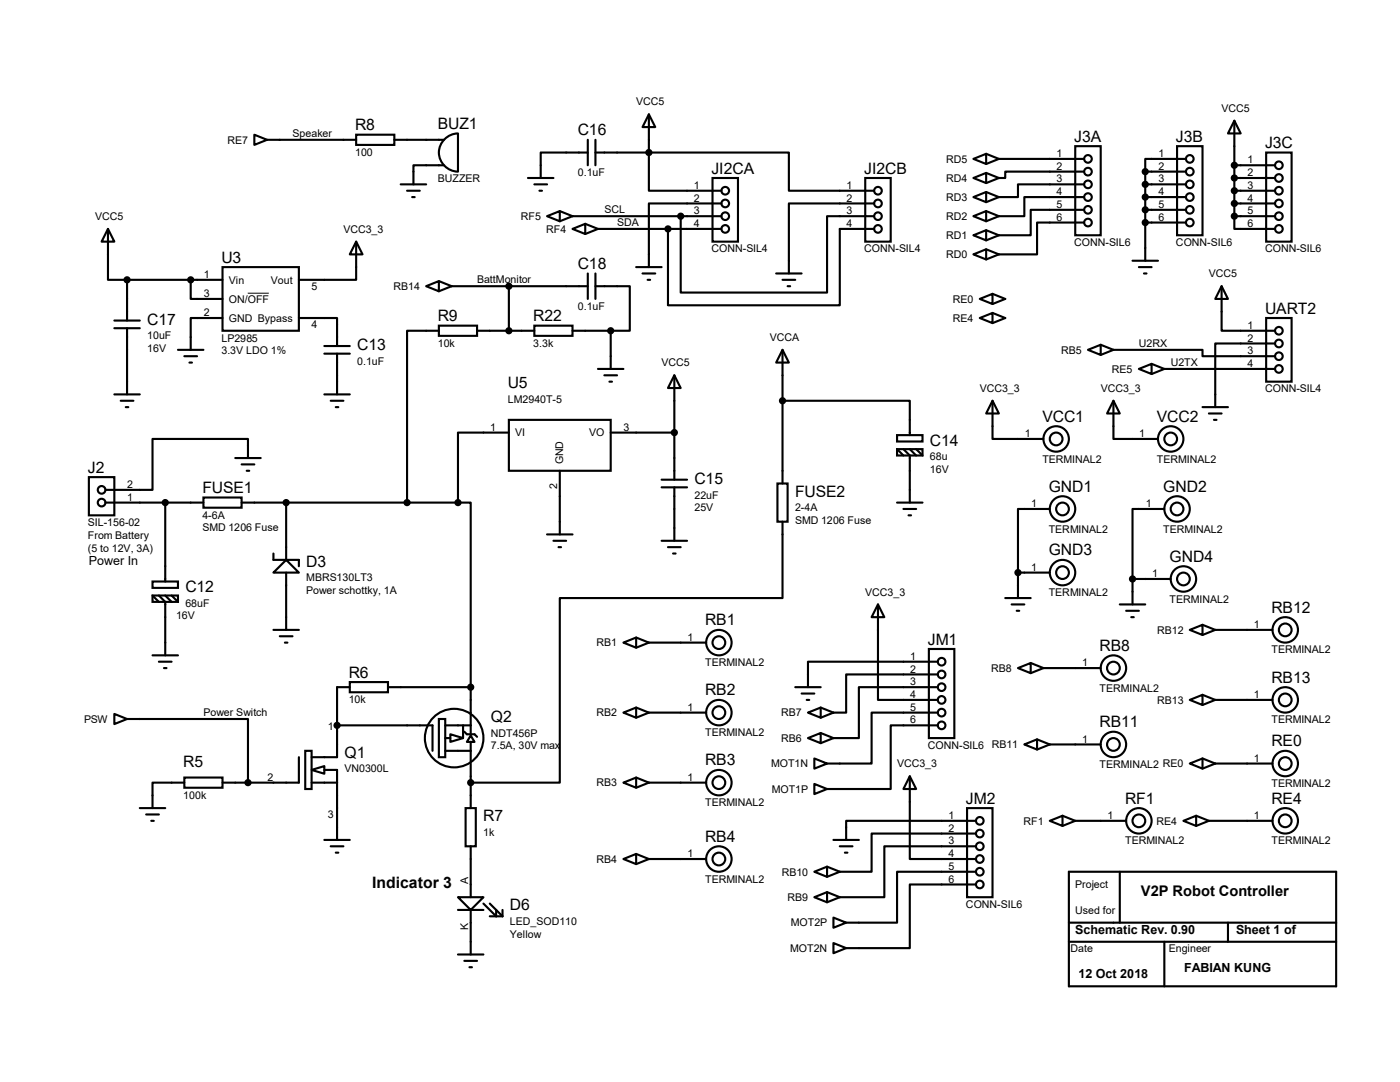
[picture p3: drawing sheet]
<svg xmlns="http://www.w3.org/2000/svg" width="279mm" height="216mm" viewBox="0 0 279 216" stroke-linecap="round" stroke-linejoin="round" font-family="sans-serif">
<g fill="none" stroke="#000" stroke-width=".42">
<path d="M50.8 26.9l2.5 1-2.5 1zM53.3 27.9h17.8M71.1 26.9h7.6v2h-7.6zM78.7 27.9h9.9M80 36.8h5M81.2 38.1h2.6M82.3 39.3h.5M88.6 33h-6.1v3.8M88.7 27.8a3.8 3.8 0 0 1 2.7-1.2v7.6a3.8 3.8 0 0 1-3.5-2.3 3.8 3.8 0 0 1 .8-4.1zM105.4 35.5h5M106.6 36.8h2.6M107.7 38.1h.5"/>
<path d="M117.3 30.4h-9.4v5.1M117.3 27.9v5.1M118.8 30.4h10.7M118.8 27.9v5.1M129.5 22.8l1.3 2.6h-2.6zM129.5 30.4v7.7h14.5M129.5 30.4h27.9v7.7h17.1M129.5 22.8v7.6M142.2 35.5h5.1v12.7h-5.1zM172.7 35.5h5.1v12.7h-5.1zM194.3 31.7l2.5-1v2zM194.3 35.5l2.5-1v2z"/>
<path d="M194.3 39.3l2.5-1v2zM196.8 30.7l2.5 1M196.8 34.5l2.5 1M196.8 38.3l2.5 1M199.3 31.7h17.1M199.3 31.7l-2.5 1M199.3 35.5l-2.5 1M199.3 39.3l-2.5 1M214.6 29.2h5.1v17.7h-5.1zM216.4 34.2h-15.8v1.3h-1.3M216.4 36.8h-13.2v2.5h-3.9M216.4 39.3h-12v3.8h-5.1"/>
<path d="M228.6 34.2v17.8M228.6 39.3h8.1M228.6 36.8h8.1M228.6 34.2h8.1M234.9 29.2h5.1v17.7h-5.1zM236.7 31.7h-8.1v2.5M246.3 24.1l1.3 2.5h-2.5zM246.3 24.1v19M246.3 38.1h8.2M246.3 35.5h8.2M246.3 33h8.2M252.7 30.4h5.1v17.8h-5.1z"/>
<path d="M21.5 45.7l1.3 2.5h-2.5zM21.5 45.7v10.1h3.9M25.4 55.8h19M25.4 55.8v8.2M38.1 55.8v3.8h6.3M44.4 53.3h15.2v12.7h-15.2zM71.1 48.2l1.2 2.6h-2.5zM71.1 48.2v7.6h-11.5M85 57.1l2.6-1v2zM87.6 56.1l2.5 1M90.1 57.1h27.2M90.1 57.1l-2.5 1"/>
<path d="M101.6 57.1v8.9M109.2 43.1l2.5-1v2.1zM111.7 42.1l2.6 1M114.3 45.7l2.5-1v2zM114.3 43.1h29.7M114.3 43.1l-2.6 1.1M116.8 44.7l2.5 1M117.3 54.6v5M118.8 57.1h6.9v8.9h-3.8M118.8 54.6v5M119.3 45.7h24.7M119.3 45.7l-2.5 1"/>
<path d="M127 53.3h5M128.2 54.6h2.6M129.2 55.8h.6M133.3 45.7v15.2h34.3v-15.2h6.9M135.8 43.1v15.3h29.3v-15.3h9.4M144 40.6h-14.5v12.7M154.9 54.6h5.1M156.2 55.8h2.5M157.2 57.1h.5M174.5 40.6h-17.1v14M194.3 43.1l2.5-1v2.1zM194.3 46.9l2.5-1v2.1z"/>
<path d="M194.3 50.8l2.5-1.1v2.1zM195.5 59.6l2.6-1v2.1zM196.8 42.1l2.5 1M196.8 45.9l2.5 1M196.8 49.7l2.5 1.1M198.1 58.6l2.5 1-2.5 1.1M199.3 43.1l-2.5 1.1M199.3 46.9l-2.5 1.1M199.3 50.8l-2.5 1M216.4 41.9h-10.7v5h-6.4M216.4 44.4h-9.4v6.4h-7.7M226 52h5.1"/>
<path d="M227.3 53.3h2.5M228.3 54.6h.5M228.6 41.9h8.1M228.6 44.4h8.1M243.8 57.1l1.3 2.5h-2.6zM243.8 57.1v8.9h10.7M246.3 43.1v2.6h8.2M246.3 43.1h8.2M246.3 40.6h8.2M22.8 78.7h5.1M22.8 65.5h5.1M22.8 64h5.1"/>
<path d="M24.1 80h2.5M25.4 65.5v13.2M35.5 69.8h5.1M36.8 71.1h2.5M37.8 72.3h.5M44.4 63.5h-6.3v6.3M59.6 63.5h7.7v5.5M64.7 78.7h5.1M64.7 70.6h5.1M64.7 69h5.1M66 80h2.5M67.3 70.6v8.1"/>
<path d="M87.6 65h7.6v2h-7.6zM87.6 66h-6.4v34.3M95.2 66h11.4M106.6 65h7.7v2h-7.7zM114.3 66h7.6M119.3 73.6h5.1M120.6 74.9h2.5M121.6 76.2h.5M121.9 66v7.6M134.6 74.9l1.2 2.5h-2.5zM134.6 74.9v20.8M156.2 69.8l1.2 2.5h-2.5z"/>
<path d="M156.2 80h25.4v6.8M156.2 69.8v26.7M195.5 63.5l2.6-1.1v2.1zM198.1 80l1.2 2.5h-2.5zM198.1 80v7.6h10.1M198.1 62.4l2.5 1.1-2.5 1M217.1 69.8l2.6-1v2zM219.7 68.8l2.5 1M222.2 80l1.3 2.5h-2.6zM222.2 80v7.6h8.9M222.2 69.8h17.8v1.3h14.5M222.2 69.8l-2.5 1"/>
<path d="M227.3 73.6l2.5-1v2zM229.8 72.6l2.6 1M232.4 73.6h22.1M232.4 73.6l-2.6 1M252.7 63.5h5.1v12.7h-5.1zM254.5 68.5h-12v12.7M17.7 95.2h5.1v7.6h-5.1zM25.1 81.2h.5M40.6 99.3h7.6v2h-7.6zM46.9 91.4h5.1M48.2 92.7h2.6M49.2 93.9h.5"/>
<path d="M49.5 91.4v-3.8h-19.1v10.1h-9.4M67 81.2h.5M101.6 83.8h20.3v10.1h-20.3zM101.6 86.3h-10.2v14M111.7 93.9v12.7M121.9 86.3h12.7M132 97.2h5.1M132 95.7h5.1M134.6 97.2v10.7M155.2 96.5h2v7.6h-2zM179 86.8h5.1v1.3h-5.1zM179 89.6h5.1v1.3h-5.1z"/>
<path d="M179 89.6l1.3 1.3M180.3 89.6l1.3 1.3v9.4M181.6 89.6l1.2 1.3M182.8 89.6l1.3 1.3M240 81.2h5.1M241.3 82.5h2.5M242.3 83.8h.5M21 100.3h19.6M30.4 116h5.1v1.3h-5.1zM30.4 118.8h5.1v1.3h-5.1zM30.4 118.8l1.3 1.3M31.7 118.8l1.3 1.3v10.7"/>
<path d="M33 100.3v15.7M33 118.8l1.2 1.3M34.2 118.8l1.3 1.3M48.2 100.3h43.2M54.6 110.4v1.3h5v1.3M57.1 111.7l2.5 2.6h-5zM57.1 100.3v11.4M57.1 114.3v11.4M91.4 100.3h2.5v36.8M109.2 106.6h5.1M110.4 107.9h2.6M111.5 109.2h.5"/>
<path d="M132 107.9h5.1M133.3 109.2h2.5M134.3 110.4h.5M156.2 104.1v15.2h-44.5v36.9h-17.8M179 100.3h5.1M180.3 101.6h2.5M181.3 102.8h.5M200.6 119.3h5.1M203.2 114.3h6.3M203.2 114.3v5M209.5 101.6h-6.3v12.7M226 115.5h7.6"/>
<path d="M226 115.5v5.1M232.4 101.6h-6.4v13.9M30.4 130.8h5.1M31.7 132h2.5M32.7 133.3h.5M54.6 125.7h5M55.8 127h2.6M56.9 128.2h.5M69.8 136.1h7.6v2h-7.6zM69.8 137.1h-2.5v14h-5.1M77.4 137.1h16.5M93.9 137.1v9.4"/>
<path d="M124.4 128.2l2.6-1v2zM127 127.2l2.5 1M129.5 128.2h11.4M129.5 128.2l-2.5 1M158.7 137.1h5.1M160 138.4h2.5M161 139.7h.5M175.2 120.6l1.3 2.5h-2.6zM175.2 120.6v19.1h12M185.4 129.5h5.1v17.8h-5.1zM187.2 134.6h-18.3v7.6h-2.6M187.2 137.1h-15.8v10.2h-5.1"/>
<path d="M187.2 132h-26v5.1M201.9 120.6h2.5M202.9 121.9h.5M203.2 133.3l2.5-1v2zM205.7 132.3l2.5 1M208.2 133.3h11.5M208.2 133.3l-2.5 1M223.5 120.6h5.1M224.7 121.9h2.6M225.8 123.1h.5M237.4 125.7l2.6-1v2zM237.4 139.7l2.6-1.1v2.1z"/>
<path d="M240 124.7l2.5 1M240 138.6l2.5 1.1M242.5 125.7h11.5M242.5 139.7h11.5M242.5 125.7l-2.5 1M242.5 139.7l-2.5 1M22.8 142.5l2.6 1-2.6 1zM25.4 143.5h24.1v12.7M36.8 155.2h7.6v2h-7.6zM36.8 156.2h-6.4v5M59.6 151.1v5.1h-15.2M60.9 149.8h1.3v7.6h-1.3z"/>
<path d="M62.2 153.6l2.5-.7v1.5zM62.2 156.2h5.1M64.7 153.6h2.6v14M67.3 144.7h19v5.1M87.6 143.5h1.3v7.6h-1.3zM88.9 144.7h5M88.9 149.8h5M88.9 147.3h1M89.9 146.5l2.5 .8-2.5 .7zM92.4 144.7v2.6M92.7 146l.5 .5h1.5l.5 .5M93.9 146.8l.8 1.2h-1.5z"/>
<path d="M93.9 148v4.1M93.9 152.4v8.8M124.4 142.2l2.6-1v2zM124.4 156.2l2.6-1v2zM127 141.2l2.5 1M127 155.2l2.5 1M129.5 156.2h11.4M129.5 142.2h11.4M129.5 142.2l-2.5 1M129.5 156.2l-2.5 1M161.2 147.3l2.6-1v2zM161.2 142.2l2.6-1v2z"/>
<path d="M162.5 151.3l2.6 1.1-2.6 1zM162.5 156.4l2.6 1-2.6 1.1zM163.8 146.3l2.5 1M163.8 141.2l2.5 1M166.3 147.3l-2.5 1M166.3 142.2l-2.5 1M181.6 154.9l1.2 2.5h-2.5zM181.6 154.9v16.5h13.2M187.2 142.2h-13.3v10.2h-8.8M187.2 144.7h-9.4v12.7h-12.7M204.4 148.5l2.6-1v2.1zM207 147.5l2.5 1"/>
<path d="M209.5 148.5h10.2M209.5 148.5l-2.5 1.1M237.4 152.4l2.6-1.1v2.1zM240 151.3l2.5 1.1M242.5 152.4h11.5M242.5 152.4l-2.5 1M27.9 161.2h5.1M29.2 162.5h2.5M30.2 163.8h.5M64.7 167.6h5.1M66 168.9h2.5M67 170.1h.5"/>
<path d="M91.4 179h5.1l-2.6 2.6zM92.9 161.2h2.1v7.7h-2.1zM93.9 168.9v10.1M124.4 171.4l2.6-1v2zM127 170.4l2.5 1M129.5 171.4h11.4M129.5 171.4l-2.5 1M162.5 179l2.6-1v2zM162.5 173.9l2.6-1v2.1zM165.1 178l2.5 1M165.1 172.9l2.5 1M166.3 167.6h5.1"/>
<path d="M167.6 168.9h2.5M167.6 179l-2.5 1M167.6 173.9l-2.5 1.1M168.6 170.1h.5M193 161.2h5.1v17.8h-5.1zM194.8 166.3h-20.9v7.6h-6.3M194.8 168.9h-18.3v10.1h-8.9M194.8 163.8h-25.9v3.8M194.8 173.9h-15.8v10.2h-10.1M194.8 176.5h-13.2v12.7h-12.7M209.5 163.8l2.5-1v2zM212 162.8l2.6 1"/>
<path d="M213.3 173.9h53.4v22.9h-53.4zM214.6 163.8h10.1M214.6 163.8l-2.6 1M223.5 173.9v10.2M236.2 163.8l2.5-1v2zM238.7 162.8l2.6 1M241.3 163.8h12.7M241.3 163.8l-2.6 1M91.4 181.6h5.1M91.4 190.5h5.1M92.7 191.7h2.5M93.7 193h.5"/>
<path d="M93.9 181.6v8.9M96.5 180.3l2.5 2.5v-1.2M97.7 180.3l2.6 2.5M97.7 182.8h2.6M100.3 181.6v1.2M166.3 183.1l2.6 1-2.6 1zM166.3 188.2l2.6 1-2.6 1zM213.3 187.9h53.4M213.3 184.1h53.4M232.4 187.9v8.9M245.1 184.1v3.8"/>
<circle cx="144.7" cy="38.1" r=".76"/>
<circle cx="175.2" cy="38.1" r=".76"/>
<circle cx="217.1" cy="31.7" r=".76"/>
<circle cx="217.1" cy="34.2" r=".76"/>
<circle cx="217.1" cy="36.8" r=".76"/>
<circle cx="217.1" cy="39.3" r=".76"/>
<circle cx="237.4" cy="36.8" r=".76"/>
<circle cx="237.4" cy="31.7" r=".76"/>
<circle cx="237.4" cy="34.2" r=".76"/>
<circle cx="237.4" cy="39.3" r=".76"/>
<circle cx="255.2" cy="35.5" r=".76"/>
<circle cx="255.2" cy="38.1" r=".76"/>
<circle cx="255.2" cy="33" r=".76"/>
<circle cx="144.7" cy="40.6" r=".76"/>
<circle cx="144.7" cy="43.1" r=".76"/>
<circle cx="144.7" cy="45.7" r=".76"/>
<circle cx="175.2" cy="40.6" r=".76"/>
<circle cx="175.2" cy="45.7" r=".76"/>
<circle cx="175.2" cy="43.1" r=".76"/>
<circle cx="217.1" cy="41.9" r=".76"/>
<circle cx="217.1" cy="44.4" r=".76"/>
<circle cx="237.4" cy="41.9" r=".76"/>
<circle cx="237.4" cy="44.4" r=".76"/>
<circle cx="255.2" cy="40.6" r=".76"/>
<circle cx="255.2" cy="45.7" r=".76"/>
<circle cx="255.2" cy="43.1" r=".76"/>
<circle cx="255.2" cy="73.6" r=".76"/>
<circle cx="255.2" cy="66" r=".76"/>
<circle cx="255.2" cy="68.5" r=".76"/>
<circle cx="255.2" cy="71.1" r=".76"/>
<circle cx="20.3" cy="97.7" r=".76"/>
<circle cx="210.8" cy="87.6" r="2.54"/>
<circle cx="210.8" cy="87.6" r="1.27"/>
<circle cx="233.6" cy="87.6" r="2.54"/>
<circle cx="233.6" cy="87.6" r="1.27"/>
<circle cx="20.3" cy="100.3" r=".76"/>
<circle cx="212" cy="114.3" r="2.54"/>
<circle cx="212" cy="101.6" r="2.54"/>
<circle cx="212" cy="101.6" r="1.27"/>
<circle cx="212" cy="114.3" r="1.27"/>
<circle cx="234.9" cy="101.6" r="2.54"/>
<circle cx="234.9" cy="101.6" r="1.27"/>
<circle cx="236.2" cy="115.5" r="2.54"/>
<circle cx="236.2" cy="115.5" r="1.27"/>
<circle cx="143.5" cy="128.2" r="2.54"/>
<circle cx="143.5" cy="128.2" r="1.27"/>
<circle cx="187.9" cy="132" r=".76"/>
<circle cx="187.9" cy="134.6" r=".76"/>
<circle cx="187.9" cy="137.1" r=".76"/>
<circle cx="187.9" cy="139.7" r=".76"/>
<circle cx="222.2" cy="133.3" r="2.54"/>
<circle cx="222.2" cy="133.3" r="1.27"/>
<circle cx="256.5" cy="139.7" r="2.54"/>
<circle cx="256.5" cy="125.7" r="2.54"/>
<circle cx="256.5" cy="125.7" r="1.27"/>
<circle cx="256.5" cy="139.7" r="1.27"/>
<circle cx="90.6" cy="147.3" r="5.8"/>
<circle cx="143.5" cy="142.2" r="2.54"/>
<circle cx="143.5" cy="156.2" r="2.54"/>
<circle cx="143.5" cy="156.2" r="1.27"/>
<circle cx="143.5" cy="142.2" r="1.27"/>
<circle cx="187.9" cy="142.2" r=".76"/>
<circle cx="187.9" cy="144.7" r=".76"/>
<circle cx="222.2" cy="148.5" r="2.54"/>
<circle cx="222.2" cy="148.5" r="1.27"/>
<circle cx="256.5" cy="152.4" r="2.54"/>
<circle cx="256.5" cy="152.4" r="1.27"/>
<circle cx="143.5" cy="171.4" r="2.54"/>
<circle cx="143.5" cy="171.4" r="1.27"/>
<circle cx="195.5" cy="176.5" r=".76"/>
<circle cx="195.5" cy="163.8" r=".76"/>
<circle cx="195.5" cy="166.3" r=".76"/>
<circle cx="195.5" cy="171.4" r=".76"/>
<circle cx="195.5" cy="173.9" r=".76"/>
<circle cx="195.5" cy="168.9" r=".76"/>
<circle cx="227.3" cy="163.8" r="2.54"/>
<circle cx="227.3" cy="163.8" r="1.27"/>
<circle cx="256.5" cy="163.8" r="2.54"/>
<circle cx="256.5" cy="163.8" r="1.27"/>
</g>
<path d="M49.4 58.5h4.2" fill="none" stroke="#000" stroke-width=".2"/>
<g fill="#000" stroke="#000" stroke-width=".42">
<circle cx="129.5" cy="30.4" r=".51"/>
<circle cx="228.6" cy="36.8" r=".51"/>
<circle cx="228.6" cy="34.2" r=".51"/>
<circle cx="228.6" cy="39.3" r=".51"/>
<circle cx="246.3" cy="33" r=".51"/>
<circle cx="246.3" cy="38.1" r=".51"/>
<circle cx="246.3" cy="35.5" r=".51"/>
<circle cx="25.4" cy="55.8" r=".51"/>
<circle cx="38.1" cy="55.8" r=".51"/>
<circle cx="101.6" cy="57.1" r=".51"/>
<circle cx="133.3" cy="45.7" r=".51"/>
<circle cx="135.8" cy="43.1" r=".51"/>
<circle cx="228.6" cy="41.9" r=".51"/>
<circle cx="228.6" cy="44.4" r=".51"/>
<circle cx="246.3" cy="40.6" r=".51"/>
<circle cx="246.3" cy="43.1" r=".51"/>
<circle cx="101.6" cy="66" r=".51"/>
<circle cx="121.9" cy="66" r=".51"/>
<circle cx="156.2" cy="80" r=".51"/>
<circle cx="134.6" cy="86.3" r=".51"/>
<circle cx="33" cy="100.3" r=".51"/>
<circle cx="57.1" cy="100.3" r=".51"/>
<circle cx="81.2" cy="100.3" r=".51"/>
<circle cx="91.4" cy="100.3" r=".51"/>
<circle cx="203.2" cy="114.3" r=".51"/>
<circle cx="226" cy="115.5" r=".51"/>
<circle cx="93.9" cy="137.1" r=".51"/>
<circle cx="49.5" cy="156.2" r=".51"/>
<circle cx="67.3" cy="144.7" r=".51"/>
<circle cx="93.9" cy="156.2" r=".51"/>
</g>
<g font-size="3.1">
<text x="70.9" y="26">R8</text>
<text x="87.4" y="25.7">BUZ1</text>
<text x="115.3" y="27">C16</text>
<text x="214.4" y="28.3">J3A</text>
<text x="234.7" y="28.3">J3B</text>
<text x="252.5" y="29.5">J3C</text>
<text x="142" y="34.6">JI2CA</text>
<text x="172.5" y="34.6">JI2CB</text>
<text x="44.2" y="52.4">U3</text>
<text x="115.3" y="53.7">C18</text>
<text x="29.4" y="64.8">C17</text>
<text x="87.4" y="64.1">R9</text>
<text x="106.4" y="64.1">R22</text>
<text x="252.5" y="62.6">UART2</text>
<text x="71.3" y="69.9">C13</text>
<text x="101.3" y="77.5">U5</text>
<text x="185.6" y="88.9">C14</text>
<text x="208" y="84.2">VCC1</text>
<text x="230.9" y="84.2">VCC2</text>
<text x="17.5" y="94.3">J2</text>
<text x="40.4" y="98.4">FUSE1</text>
<text x="138.6" y="96.6">C15</text>
<text x="158.7" y="99.1">FUSE2</text>
<text x="209.3" y="98.1">GND1</text>
<text x="232.2" y="98.1">GND2</text>
<text x="61.1" y="113.1">D3</text>
<text x="209.3" y="110.8">GND3</text>
<text x="233.4" y="112.1">GND4</text>
<text x="37" y="118.2">C12</text>
<text x="140.7" y="124.8">RB1</text>
<text x="253.7" y="122.3">RB12</text>
<text x="185.2" y="128.6">JM1</text>
<text x="219.5" y="129.9">RB8</text>
<text x="69.6" y="135.2">R6</text>
<text x="253.7" y="136.2">RB13</text>
<text x="140.7" y="138.8">RB2</text>
<text x="98" y="144.1">Q2</text>
<text x="219.5" y="145.1">RB11</text>
<text x="253.7" y="148.9">RE0</text>
<text x="36.6" y="153">R5</text>
<text x="68.7" y="151.2">Q1</text>
<text x="140.7" y="152.7">RB3</text>
<text x="192.8" y="160.4">JM2</text>
<text x="224.5" y="160.4">RF1</text>
<text x="253.7" y="160.4">RE4</text>
<text x="96.4" y="163.9">R7</text>
<text x="140.7" y="168">RB4</text>
<text x="74.3" y="177.2">Indicator 3</text>
<text x="101.8" y="181.7">D6</text>
</g>
<text font-size="2.9" x="227.7" y="178.8">V2P Robot Controller</text>
<g font-size="2.5">
<text x="17.7" y="112.7">Power In</text>
<text x="214.6" y="186.3">Schematic Rev. 0.90</text>
<text x="246.7" y="186.3">Sheet 1 of</text>
<text x="215.2" y="195.2">12 Oct 2018</text>
<text x="236.3" y="193.9">FABIAN KUNG</text>
</g>
<g font-size="2.1">
<text x="127" y="21">VCC5</text>
<text x="243.8" y="22.3">VCC5</text>
<text x="45.4" y="28.7">RE7</text>
<text x="58.4" y="27.3">Speaker</text>
<text x="70.9" y="31.1">100</text>
<text x="115.3" y="35.1">0.1uF</text>
<text x="188.8" y="32.5">RD5</text>
<text x="210.9" y="31.3">1</text>
<text x="210.9" y="33.9">2</text>
<text x="231.2" y="31.3">1</text>
<text x="231.2" y="33.9">2</text>
<text x="249" y="32.6">1</text>
<text x="249" y="35.1">2</text>
<text x="87.4" y="36.4">BUZZER</text>
<text x="138.5" y="37.7">1</text>
<text x="138.5" y="40.2">2</text>
<text x="169" y="37.7">1</text>
<text x="169" y="40.2">2</text>
<text x="188.8" y="36.3">RD4</text>
<text x="188.8" y="40.1">RD3</text>
<text x="210.9" y="36.4">3</text>
<text x="210.9" y="38.9">4</text>
<text x="210.9" y="41.5">5</text>
<text x="231.2" y="36.4">3</text>
<text x="231.2" y="38.9">4</text>
<text x="231.2" y="41.5">5</text>
<text x="249" y="37.7">3</text>
<text x="249" y="40.2">4</text>
<text x="19" y="43.9">VCC5</text>
<text x="68.5" y="46.4">VCC3_3</text>
<text x="103.9" y="43.9">RF5</text>
<text x="109" y="46.4">RF4</text>
<text x="120.6" y="42.5">SCL</text>
<text x="123.1" y="45.1">SDA</text>
<text x="138.5" y="42.8">3</text>
<text x="138.5" y="45.3">4</text>
<text x="169" y="42.8">3</text>
<text x="169" y="45.3">4</text>
<text x="188.8" y="43.9">RD2</text>
<text x="188.8" y="47.7">RD1</text>
<text x="210.9" y="44">6</text>
<text x="231.2" y="44">6</text>
<text x="249" y="42.8">5</text>
<text x="249" y="45.3">6</text>
<text x="142" y="50.4">CONN-SIL4</text>
<text x="172.5" y="50.4">CONN-SIL4</text>
<text x="188.8" y="51.5">RD0</text>
<text x="214.4" y="49.1">CONN-SIL6</text>
<text x="234.7" y="49.1">CONN-SIL6</text>
<text x="252.5" y="50.4">CONN-SIL6</text>
<text x="40.7" y="55.5">1</text>
<text x="40.7" y="59.3">3</text>
<text x="45.7" y="56.6">Vin</text>
<text x="54.1" y="56.6">Vout</text>
<text x="62.2" y="57.8">5</text>
<text x="78.5" y="57.9">RB14</text>
<text x="95.2" y="56.5">BattMonitor</text>
<text x="241.3" y="55.3">VCC5</text>
<text x="40.7" y="63.1">2</text>
<text x="45.7" y="60.4">ON/OFF</text>
<text x="45.7" y="64.2">GND Bypass</text>
<text x="62.2" y="65.4">4</text>
<text x="115.3" y="61.8">0.1uF</text>
<text x="190.2" y="60.4">RE0</text>
<text x="190.2" y="64.2">RE4</text>
<text x="249" y="65.6">1</text>
<text x="29.4" y="67.7">10uF</text>
<text x="29.4" y="70.3">16V</text>
<text x="44.2" y="68.2">LP2985</text>
<text x="44.2" y="70.7">3.3V LDO 1%</text>
<text x="87.4" y="69.2">10k</text>
<text x="106.4" y="69.2">3.3k</text>
<text x="153.6" y="68">VCCA</text>
<text x="211.8" y="70.6">RB5</text>
<text x="227.3" y="69.2">U2RX</text>
<text x="249" y="68.2">2</text>
<text x="249" y="70.7">3</text>
<text x="71.3" y="72.8">0.1uF</text>
<text x="132" y="73.1">VCC5</text>
<text x="221.9" y="74.4">RE5</text>
<text x="233.6" y="73">U2TX</text>
<text x="249" y="73.2">4</text>
<text x="101.3" y="80.4">LM2940T-5</text>
<text x="195.5" y="78.2">VCC3_3</text>
<text x="219.7" y="78.2">VCC3_3</text>
<text x="252.5" y="78.3">CONN-SIL4</text>
<text x="97.8" y="85.9">1</text>
<text x="102.8" y="87.1">VI</text>
<text x="117.6" y="87.1">VO</text>
<text x="124.4" y="85.9">3</text>
<text x="204.5" y="87.2">1</text>
<text x="227.4" y="87.2">1</text>
<text x="112.4" y="92.7" transform="rotate(-90 112.4 92.7)">GND</text>
<text x="185.6" y="91.9">68u</text>
<text x="185.6" y="94.4">16V</text>
<text x="208" y="92.3">TERMINAL2</text>
<text x="230.9" y="92.3">TERMINAL2</text>
<text x="25.4" y="99.9">1</text>
<text x="25.4" y="97.4">2</text>
<text x="111.2" y="97.7" transform="rotate(-90 111.2 97.7)">2</text>
<text x="138.6" y="99.5">22uF</text>
<text x="205.8" y="101.2">1</text>
<text x="228.6" y="101.2">1</text>
<text x="17.5" y="105">SIL-156-02</text>
<text x="17.5" y="107.5">From Battery</text>
<text x="40.4" y="103.5">4-6A</text>
<text x="40.4" y="106">SMD 1206 Fuse</text>
<text x="138.6" y="102">25V</text>
<text x="158.7" y="102">2-4A</text>
<text x="158.7" y="104.6">SMD 1206 Fuse</text>
<text x="209.3" y="106.3">TERMINAL2</text>
<text x="232.2" y="106.3">TERMINAL2</text>
<text x="17.5" y="110.1">(5 to 12V, 3A)</text>
<text x="205.8" y="113.9">1</text>
<text x="61.1" y="116">MBRS130LT3</text>
<text x="61.1" y="118.5">Power schottky, 1A</text>
<text x="172.7" y="118.8">VCC3_3</text>
<text x="209.3" y="119">TERMINAL2</text>
<text x="229.9" y="115.1">1</text>
<text x="35.1" y="123.6">16V</text>
<text x="37" y="121.1">68uF</text>
<text x="233.4" y="120.2">TERMINAL2</text>
<text x="250.2" y="125.3">1</text>
<text x="119" y="129">RB1</text>
<text x="137.2" y="127.8">1</text>
<text x="181.7" y="131.7">1</text>
<text x="230.9" y="126.4">RB12</text>
<text x="253.7" y="130.4">TERMINAL2</text>
<text x="140.7" y="132.9">TERMINAL2</text>
<text x="181.7" y="134.2">2</text>
<text x="181.7" y="136.7">3</text>
<text x="197.8" y="134.1">RB8</text>
<text x="215.9" y="132.9">1</text>
<text x="40.6" y="142.9">Power Switch</text>
<text x="69.6" y="140.3">10k</text>
<text x="119" y="143">RB2</text>
<text x="137.2" y="141.8">1</text>
<text x="155.9" y="143">RB7</text>
<text x="181.7" y="139.3">4</text>
<text x="181.7" y="141.8">5</text>
<text x="219.5" y="138">TERMINAL2</text>
<text x="230.9" y="140.4">RB13</text>
<text x="250.2" y="139.3">1</text>
<text x="16.8" y="144.2">PSW</text>
<text x="65.4" y="145.6">1</text>
<text x="98" y="147">NDT456P</text>
<text x="98" y="149.5">7.5A, 30V max</text>
<text x="140.7" y="146.9">TERMINAL2</text>
<text x="155.9" y="148">RB6</text>
<text x="181.7" y="144.4">6</text>
<text x="185.2" y="149.4">CONN-SIL6</text>
<text x="197.9" y="149.3">RB11</text>
<text x="215.9" y="148.2">1</text>
<text x="253.7" y="144.4">TERMINAL2</text>
<text x="53.4" y="155.8">2</text>
<text x="68.7" y="154.1">VN0300L</text>
<text x="137.2" y="155.8">1</text>
<text x="153.9" y="153.1">MOT1N</text>
<text x="179" y="153.1">VCC3_3</text>
<text x="219.5" y="153.2">TERMINAL2 RE0</text>
<text x="250.2" y="152">1</text>
<text x="36.6" y="159.3">100k</text>
<text x="119" y="156.9">RB3</text>
<text x="140.7" y="160.9">TERMINAL2</text>
<text x="154" y="158.2">MOT1P</text>
<text x="253.7" y="157.1">TERMINAL2</text>
<text x="65.4" y="163.2">3</text>
<text x="96.4" y="166.8">1k</text>
<text x="189.3" y="163.4">1</text>
<text x="189.3" y="165.9">2</text>
<text x="204.3" y="164.5">RF1</text>
<text x="221" y="163.4">1</text>
<text x="230.8" y="164.5">RE4</text>
<text x="250.2" y="163.4">1</text>
<text x="119" y="172.2">RB4</text>
<text x="137.2" y="171">1</text>
<text x="189.3" y="168.5">3</text>
<text x="189.3" y="171">4</text>
<text x="189.3" y="173.6">5</text>
<text x="224.5" y="168.5">TERMINAL2</text>
<text x="253.7" y="168.5">TERMINAL2</text>
<text x="93.4" y="176.5" transform="rotate(-90 93.4 176.5)">A</text>
<text x="140.7" y="176.1">TERMINAL2</text>
<text x="156" y="174.7">RB10</text>
<text x="157.1" y="179.8">RB9</text>
<text x="189.3" y="176.1">6</text>
<text x="214.6" y="177.2">Project</text>
<text x="93.4" y="185.5" transform="rotate(-90 93.4 185.5)">K</text>
<text x="101.8" y="184.6">LED_SOD110</text>
<text x="157.8" y="184.9">MOT2P</text>
<text x="192.8" y="181.2">CONN-SIL6</text>
<text x="214.6" y="182.3">Used for</text>
<text x="101.8" y="187.1">Yellow</text>
<text x="157.7" y="189.9">MOT2N</text>
<text x="213.7" y="189.9">Date</text>
<text x="233.3" y="189.9">Engineer</text>
</g>
</svg>
